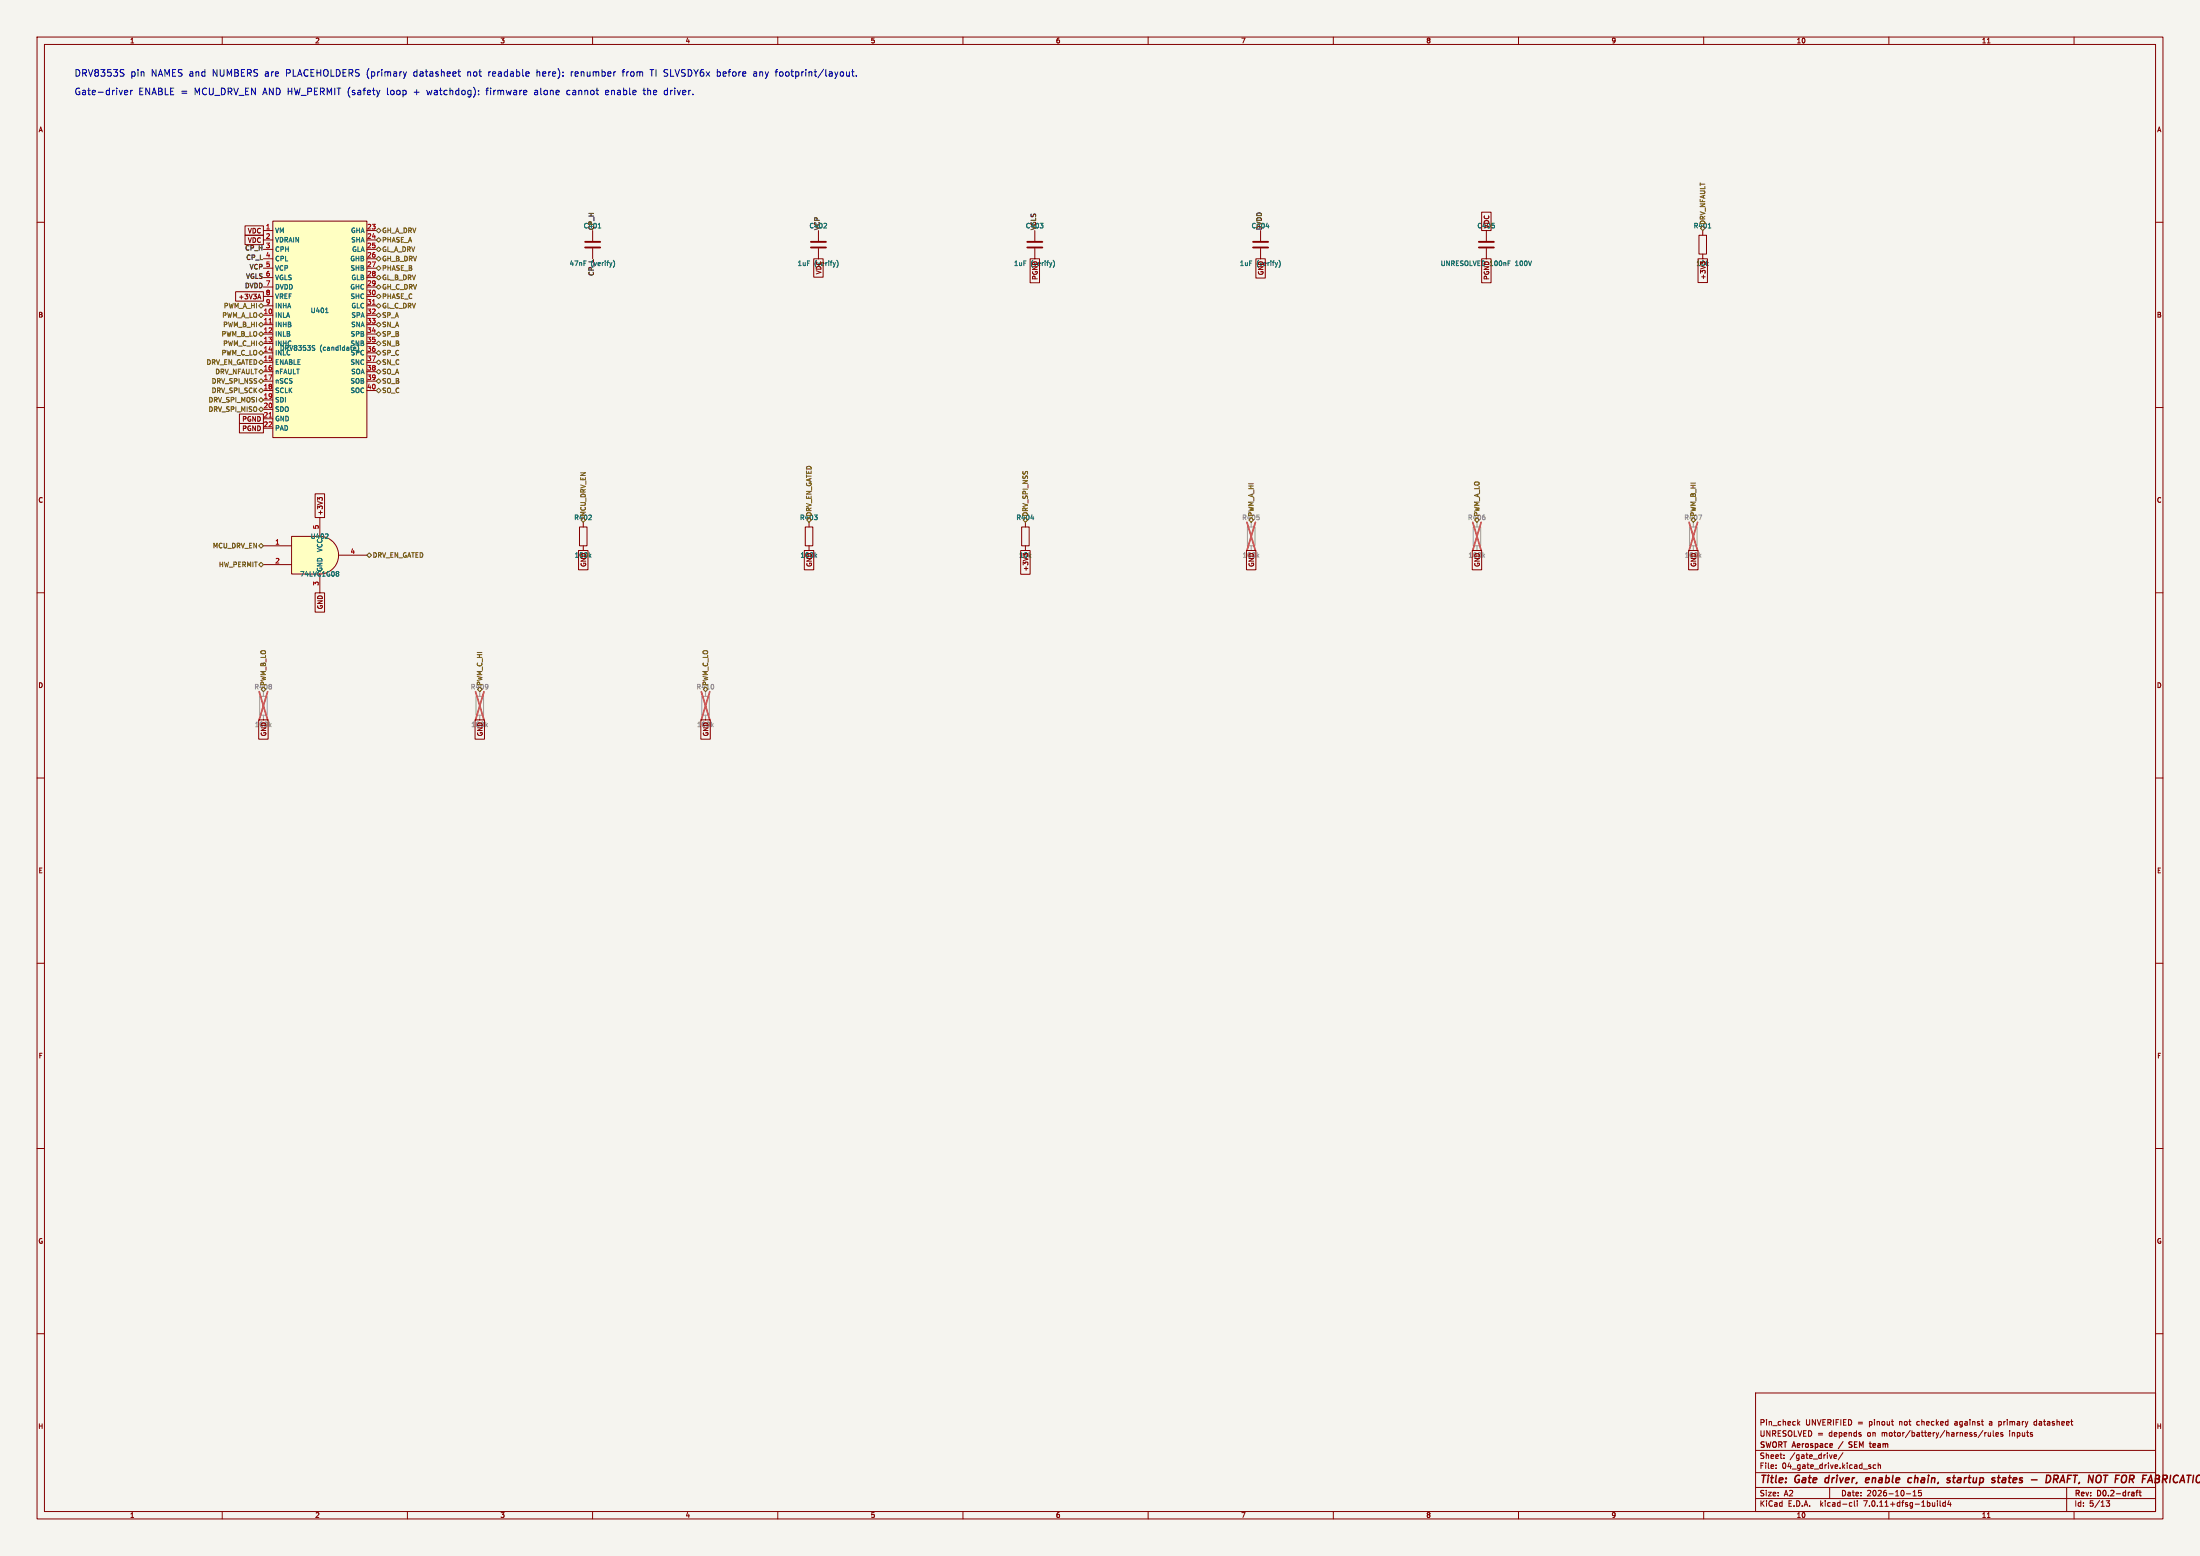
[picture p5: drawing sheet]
<svg xmlns="http://www.w3.org/2000/svg" width="594mm" height="420mm" viewBox="0 0 594 420" stroke-linecap="round" stroke-linejoin="round" font-family="sans-serif">
<path d="M0 0h594v420h-594z" fill="#f5f4ef" stroke="#f5f4ef" stroke-width=".27"/>
<g fill="none" stroke="#840000" stroke-width=".27">
<path d="M10 10h574v400h-574zM12 12h570v396h-570zM60 10v2M110 10v2M160 10v2M210 10v2M260 10v2M310 10v2M360 10v2M410 10v2M460 10v2M510 10v2"/>
<path d="M536.6 11.6h.7M560 10v2M10 60h2M582 60h2M10 110h2M582 110h2M10 160h2M156.5 142.2h2v5.1h-2zM157.5 141v1.2M157.5 147.3v1.3M582 160h2M10 210h2"/>
<path d="M582 210h2M10 260h2M582 260h2M10 310h2M582 310h2M10 360h2M474 376h108v32h-108zM582 360h2M474 397.5h108M474 391.5h108M479.5 396.2v.2M479.5 395.4v.2"/>
<path d="M481.7 393.5v.2M481.7 392.7v.2M485.4 383.2v1.5M485.5 384.1l.5 .6M486 383.7l-.6 .5M495.2 393.2l.7-.2-.1-.3h-.4l-.2 .2v.7h.6M497.6 392.1l-1.3 1.9M502.5 387.2v.4M504.7 395.9h.4l.1 .3-.5 .2M504.7 395.4h.4M506.5 395.4h-.5l-.3 .3 .2 .6h.6M507.1 395.5l.6-.1v1"/>
<path d="M507.1 394.9v1.5M510.7 383.7h.5M511.1 384.7h.1M535.4 386.1l-1.3 1.9M535.9 386.7v1M536.3 386.7l-.4 .3M536.8 386.7l.1 .9 .6-.1M537.2 384.2v.4M537.5 386.7v1M538.2 386.2v1.3l.2 .2M538.9 387.2l.7-.2-.1-.3h-.4l-.2 .2 .1 .7h.5M539.7 384.6l.4 .1"/>
<path d="M539.7 383.7v1.5M540.1 383.7h-.4M540.7 386.7h-.3l-.2 .2v.2l.5 .1v.4h-.5M549.7 383.7l-.5 .3v.5l.5 .2M60 408v2M110 408v2M160 408v2M210 408v2M260 408v2M310 408v2M360 408v2M410 408v2"/>
<path d="M460 408v2M474 404.5h108M474 401.5h108M494 401.5v3M499.6 405.6h.4M500 406.5l-.4 .1M500.7 405.1v1.3l.2 .2M501.5 405.1v.1M501.5 405.6v1M510 408v2M514.7 403.2h1.2M516.5 403.8h.9"/>
<path d="M516.5 402.7l.5-.4v1.5M518 402.3v.7l.7-.1 .1 .6-.3 .3-.5-.2M523.1 405.1v.1M523.1 405.6v1M523.8 405.1v1.3l.2 .2M525.2 405.6h-.4l-.3 .3 .2 .6h.5M525.2 405.1v1.5M526.2 405l-.3 1.1h.9M526.6 405.6v1M536.6 409.6h.7M558 401.5v6.5M560 408v2"/>
<path d="M568.7 405.1h.9l-.5 .5 .4 .2v.6l-.8 .1"/>
</g>
<path d="M497.6 389.1l-1.3 1.9M499.2 390.6h.7M500.1 389.2h-.6l-.3 .3 .1 .3 .6 .2M506.2 389.7l-.5 .2 .1 .7 .4 .1M506.4 390l-.7 .2M576.7 402.8h.6M577.3 402.3l-.4 .2v1.3M577.6 402.8h.5M577.8 402.3v1.3l.3 .2" fill="none" stroke="#840000" stroke-width=".3"/>
<g fill="none" stroke="#840000" stroke-width=".4">
<path d="M492.9 399.1l-.2 .7 .4 .4M504.6 399h-.7l-.2 .9 .2 .3 .6-.1M504.7 399.3l-1 .2M516.2 399l-.6-.1-.3 .2M517.1 398.2l-.2 2M527.2 398.9h.8M527.6 398.2l-.2 1.7 .4 .3M539.3 398.9h.8M539.7 398.2l-.2 1.7 .4 .3M541.3 398.9l-.6 .1M541.4 399.4h-.5l-.3 .3v.4l.7 .1M553.7 399.1a.72 .72 0 0 0-.6-.9h-.5l-.2 2h.5"/>
<path d="M555 399.2l.5 1M555.3 399.2l.4-.3v-.5l-.3-.2h-.8l-.2 2M556.4 399.6h.9M515.3 400.1h.7M556.1 400.2l.9-2 .4 2"/>
</g>
<path d="M336.8 142.2h2v5.1h-2zM337.8 141v1.2M337.8 147.3v1.3M70.1 188h2v5h-2zM71.1 186.7v1.3M71.1 193v1.3M128.5 188h2.1v5h-2.1zM129.5 186.7v1.3M129.5 193v1.3M189.5 188h2v5h-2zM190.5 186.7v1.3M190.5 193v1.3" fill="none" stroke="#9c9b98" stroke-width=".27"/>
<path d="M339.5 150l.4 .4M339.9 149.6l-.5 .5M72.8 195.7l.4 .5M73.2 195.3l-.5 .5M131.3 195.7l.3 .5M131.6 195.3l-.5 .5M192.2 195.7l.4 .5M192.6 195.3l-.5 .5" fill="none" stroke="#939391" stroke-width=".27"/>
<path d="M336.7 141l2.3 7.6M339 141l-2.3 7.6M70 186.7l2.3 7.6M72.3 186.7l-2.3 7.6M128.4 186.7l2.3 7.6M130.7 186.7l-2.3 7.6M189.4 186.7l2.2 7.6M191.6 186.7l-2.2 7.6" fill="none" stroke="#eb3a3d" stroke-width=".46"/>
<path d="M159.2 150l.4 .4M159.6 149.6l-.5 .5" fill="none" stroke="#006464" stroke-width=".27"/>
<path d="M86.4 144.8a5.1 5.1 0 0 1 5 5.1 5.1 5.1 0 0 1-5 5z" fill="#ffffc2" stroke="#ffffc2" stroke-width=".27"/>
<path d="M78.7 144.8h7.7v10.1h-7.7z" fill="#ffffc2"/>
<g fill="none" stroke="#840000" stroke-width=".27">
<path d="M73.7 59.7h25.4v58.4h-25.4zM400 57.3h2.6v4.9h-2.6zM63.6 78.7h7.5v2.6h-7.5zM66.2 63.5h4.9v2.5h-4.9zM66.2 61h4.9v2.5h-4.9zM70 79.4l.4 1.3M71.1 62.2h2.6M71.1 64.8h2.6M71.1 67.3h2.6M71.1 69.9h2.6M71.1 72.4h2.6M71.1 74.9h2.6"/>
<path d="M71.1 77.5h2.6M99.1 62.2h2.5M99.1 64.8h2.5M99.1 67.3h2.5M99.1 69.9h2.5M99.1 72.4h2.5M99.1 74.9h2.5M99.1 77.5h2.5M160 62.2v2.8M160 67.1v2.8M219.7 69.9h2.6v4.9h-2.6zM221 62.2v2.8"/>
<path d="M221 67.1v2.8M278.1 69.9h2.6v6.4h-2.6zM279.4 62.2v2.8M279.4 67.1v2.8M339.1 69.9h2.5v5.2h-2.5zM340.4 62.2v2.8M340.4 67.1v2.8M400 69.9h2.6v6.4h-2.6zM401.3 62.2v2.8M401.3 67.1v2.8M458.5 69.9h2.5v6.4h-2.5zM458.7 63.5h2.1v5.1h-2.1z"/>
<path d="M459.7 62.2v1.3M459.7 68.6v1.3M69.7 80.3h.6M71.1 85.1h2.6M71.1 87.6h2.6M71.1 90.2h2.6M71.1 92.7h2.6M71.1 95.3h2.6M71.1 97.8h2.6M71.1 80h2.6M71.1 82.6h2.6M99.1 85.1h2.5"/>
<path d="M99.1 87.6h2.5M99.1 90.2h2.5M99.1 92.7h2.5M99.1 95.3h2.5M99.1 97.8h2.5M99.1 80h2.5M99.1 82.6h2.5M64.6 111.8h6.5v2.5h-6.5zM64.6 114.3h6.5v2.5h-6.5zM71.1 100.3h2.6M71.1 102.9h2.6M71.1 105.4h2.6"/>
<path d="M71.1 108h2.6M71.1 110.5h2.6M71.1 113h2.6M71.1 115.6h2.6M99.1 100.3h2.5M99.1 102.9h2.5M99.1 105.4h2.5M85.1 133.3h2.5v6.4h-2.5zM86.2 134.7l-.4-.4v.8M86.2 134.5l.3-.2 .5 .2M86.4 139.7v5.1M71.1 147.3h7.6"/>
<path d="M71.1 152.4h7.6M86.4 144.8a5.1 5.1 0 0 1 5 5.1 5.1 5.1 0 0 1-5 5M86.4 144.8h-7.7v10.1h7.7M86.4 154.9v5.1M91.4 149.9h7.7M156.2 148.6h2.6v5.2h-2.6zM217.2 148.6h2.5v5.2h-2.5zM217.4 142.2h2.1v5.1h-2.1zM218.4 141v1.2M218.4 147.3v1.3M275.6 148.6h2.5v6.4h-2.5zM275.8 142.2h2.1v5.1h-2.1z"/>
<path d="M276.9 141v1.2M276.9 147.3v1.3M336.5 148.6h2.6v5.2h-2.6zM397.5 148.6h2.5v5.2h-2.5zM455.9 148.6h2.6v5.2h-2.6zM85.1 160h2.5v5.2h-2.5zM69.8 194.3h2.6v5.2h-2.6zM128.3 194.3h2.5v5.2h-2.5zM189.2 194.3h2.6v5.2h-2.6z"/>
</g>
<g fill="none" stroke="#006464" stroke-width=".27">
<path d="M161.5 61.5h.7M165.6 70.2a1.46 1.46 0 0 1 0 2M225.9 70.2a1.46 1.46 0 0 1 0 2M284.4 70.2a1.46 1.46 0 0 1 0 2M341.8 61.1h.8M345.3 70.2a1.46 1.46 0 0 1 0 2M461.2 61.5h.7M84.8 94l.2 .2-.2 .4M84.8 93.3l.2 .1M87.9 84.4h.7M278.3 139.9h.8M87.8 145.4h.8"/>
<path d="M88.5 144.2v.4M91 154.2l.5 .3-.3 .3M91 154.8h.2M91.2 154.8l.3 .5-.5 .2M220.2 150l.3 .4M220.5 149.6l-.5 .5"/>
</g>
<path d="M397.8 142.2h2v5.1h-2zM398.8 141v1.2M398.8 147.3v1.3M456.2 142.2h2v5.1h-2zM457.2 141v1.2M457.2 147.3v1.3" fill="none" stroke="#9c9b98" stroke-width=".27"/>
<path d="M458.6 139h.9l-.6 1.3M400.5 150l.4 .4M400.9 149.6l-.5 .5M458.9 150l.4 .4M459.3 149.6l-.5 .5" fill="none" stroke="#939391" stroke-width=".27"/>
<path d="M397.6 141l2.3 7.6M399.9 141l-2.3 7.6M456.1 141l2.2 7.6M458.3 141l-2.2 7.6" fill="none" stroke="#eb3a3d" stroke-width=".46"/>
<path d="M158 66.8h4.1M158 65.3h4.1M218.9 66.8h4.1M218.9 65.3h4.1M277.4 66.8h4M277.4 65.3h4M338.3 66.8h4.1M338.3 65.3h4.1M399.3 66.8h4.1M399.3 65.3h4.1" fill="none" stroke="#840000" stroke-width=".51"/>
<path d="M73.7 59.7h25.4v58.4h-25.4z" fill="#ffffc2" stroke="#ffffc2" stroke-width=".27"/>
<path d="M72.6 87.2h.8M100.6 82.1h.7M72.6 112.6h.8" fill="none" stroke="#a90000" stroke-width=".27"/>
<g fill="none" stroke="#725600" stroke-width=".27">
<path d="M101.6 69.9l.6-.7 .7 .7-.7 .6zM101.6 62.2l.6-.6 .7 .6-.7 .7zM101.6 64.8l.6-.7 .7 .7-.7 .6zM101.6 74.9l.6-.6 .7 .6-.7 .7zM101.6 72.4l.6-.6 .7 .6-.7 .6zM101.6 67.3l.6-.6 .7 .6-.7 .6zM102.2 76.8l.7 .7-.7 .6-.6-.6zM69.8 92.7l.7-.6 .6 .6-.6 .6zM69.8 97.8l.7-.6 .6 .6-.6 .6zM69.8 90.2l.7-.7 .6 .7-.6 .6zM69.8 87.6l.7-.6 .6 .6-.6 .7zM69.8 85.1l.7-.6 .6 .6-.6 .6z"/>
<path d="M69.8 82.6l.7-.7 .6 .7-.6 .6zM70.5 94.6l.6 .7-.6 .6-.7-.6zM101.6 87.6l.6-.6 .7 .6-.7 .7zM101.6 85.1l.6-.6 .7 .6-.7 .6zM101.6 82.6l.6-.7 .7 .7-.7 .6zM101.6 92.7l.6-.6 .7 .6-.7 .6zM101.6 90.2l.6-.7 .7 .7-.7 .6zM101.6 97.8l.6-.6 .7 .6-.7 .6zM101.6 80l.6-.6 .7 .6-.7 .6zM102.2 94.6l.7 .7-.7 .6-.6-.6zM69.8 105.4l.7-.6 .6 .6-.6 .6zM69.8 102.9l.7-.7 .6 .7-.6 .6z"/>
<path d="M69.8 100.3l.7-.6 .6 .6-.6 .7zM69.8 108l.7-.7 .6 .7-.6 .6zM69.8 110.5l.7-.6 .6 .6-.6 .6zM101.6 100.3l.6-.6 .7 .6-.7 .7zM101.6 102.9l.6-.7 .7 .7-.7 .6zM101.6 105.4l.6-.6 .7 .6-.7 .6zM69.8 152.4l.7-.6 .6 .6-.6 .6zM70.5 146.7l.6 .6-.6 .7-.7-.7zM99.1 149.9l.6-.7 .6 .7-.6 .6z"/>
</g>
<g fill="none" stroke="#0000c2" stroke-width=".27">
<path d="M33.1 19.7l.4 .4-.4 .5M33.2 18.8l.3 .1M108.9 19.4l.4 1.2M109.8 19.4l-.5 1.2M123.6 19.4h.7M123.9 18.8v1.5l.4 .3M168 19.4h.6M175.5 18.8h1M194.2 19.4l-.5 .1M204 19.4l-.5 .1M204.1 19.9h-.4l-.3 .2 .1 .4 .6 .1M209.3 19.4h.7"/>
<path d="M210 18.8l-.5 .2M228.6 19.4v1.1l.5 .1 .2-.2M229.3 19.4v1.2M229.9 19.4h.7M230.2 18.8v1.5l.4 .3M33.6 25l.9-.2-.1-.3-.5-.1-.3 .2 .1 .9h.7M35.3 24.4v1.2M35.8 24.4l-.5 .3M102.6 24.4l-.5 1.2M109.3 20.6l-.1 .4M129.2 25.4v.2M129.2 24.5v.1"/>
<path d="M163.6 24.5v1M164.4 24.8l-.9 .2M173.6 24.4h.7M179.7 24.4l-.3 .3v.5l.3 .4M193.7 20.5l.5 .1M231.2 20.4v.2"/>
</g>
<g font-size="2.8" fill="#840000">
<text x="475" y="400.9">Title:</text>
<text x="484.7" y="400.9">Gate</text>
<text x="493.7" y="400.9">driver,</text>
<text x="505.4" y="400.9">enable</text>
<text x="517.6" y="400.9">chain,</text>
<text x="529" y="400.9">startup</text>
<text x="541.9" y="400.9">states</text>
<text x="553.3" y="400.9">-</text>
<text x="558.1" y="400.9">DRAFT,</text>
<text x="570.3" y="400.9">NOT FOR</text>
<text x="586.5" y="400.9">FABRIC</text>
</g>
<g font-size="2.5" fill="#0000c2">
<text x="20" y="20.9">DRV8353S</text>
<text x="35.2" y="20.9">pin</text>
<text x="40.8" y="20.9">NAMES and</text>
<text x="57.4" y="20.9">NUMBERS are</text>
<text x="77.4" y="20.9">PLACEHOLDERS (primary</text>
<text x="112.1" y="20.9">datasheet</text>
<text x="126.6" y="20.9">not</text>
<text x="132.4" y="20.9">readable</text>
<text x="145.5" y="20.9">here):</text>
<text x="154.9" y="20.9">renumber</text>
<text x="169" y="20.9">from</text>
<text x="176.6" y="20.9">TI SLVSDY6x</text>
<text x="194.7" y="20.9">before</text>
<text x="204.7" y="20.9">any</text>
<text x="210.8" y="20.9">footprint/layout.</text>
<text x="20" y="25.9">Gate-driver</text>
<text x="37.3" y="25.9">ENABLE =</text>
<text x="52.4" y="25.9">MCU_DRV_EN AND HW_PERMIT (safety</text>
<text x="104.8" y="25.9">loop</text>
<text x="112.1" y="25.9">+</text>
<text x="115.8" y="25.9">watchdog):</text>
<text x="131.9" y="25.9">firmware</text>
<text x="144.9" y="25.9">alone</text>
<text x="153.8" y="25.9">cannot</text>
<text x="164.3" y="25.9">enable</text>
<text x="174.7" y="25.9">the</text>
<text x="180.4" y="25.9">driver.</text>
</g>
<g font-size="2.1" fill="#840000">
<text x="475" y="388">UNRESOLVED =</text>
<text x="475" y="385">Pin_check</text>
<text x="487.4" y="385">UNVERIFIED</text>
<text x="493.8" y="388">depends</text>
<text x="501.6" y="385">=</text>
<text x="504.3" y="388">on</text>
<text x="504.8" y="385">pinout</text>
<text x="508.3" y="388">motor/battery/harness/rules</text>
<text x="513.1" y="385">not</text>
<text x="517.9" y="385">checked</text>
<text x="528.3" y="385">against</text>
<text x="537.8" y="385">a</text>
<text x="540.5" y="385">primary</text>
<text x="542.9" y="388">inputs</text>
<text x="550.2" y="385">datasheet</text>
<text x="475" y="394">Sheet:</text>
<text x="475" y="391.2">SWORT Aerospace</text>
<text x="483.2" y="394">/gate_drive/</text>
<text x="500.5" y="391.2">SEM</text>
<text x="506.8" y="391.2">team</text>
<text x="475" y="396.7">File:</text>
<text x="481.1" y="396.7">04_gate_drive.kicad_sch</text>
<text x="475" y="406.9">KiCad</text>
<text x="475" y="404.1">Size:</text>
<text x="481.7" y="404.1">A2</text>
<text x="482.7" y="406.9">E.D.A.</text>
<text x="491.6" y="406.9">kicad-cli</text>
<text x="497" y="404.1">Date:</text>
<text x="503.5" y="406.9">7.0.11+dfsg-1build4</text>
<text x="504" y="404.1">2026-10-15</text>
<text x="560" y="404.3">Rev:</text>
<text x="560" y="406.9">Id:</text>
<text x="564.1" y="406.9">5/13</text>
<text x="566.4" y="404.3">D0.2-draft</text>
</g>
<g font-size="1.8" fill="#840000">
<text x="35" y="11.9">1</text>
<text x="85" y="11.9">2</text>
<text x="135" y="11.9">3</text>
<text x="185" y="11.9">4</text>
<text x="235" y="11.9">5</text>
<text x="285" y="11.9">6</text>
<text x="335" y="11.9">7</text>
<text x="385" y="11.9">8</text>
<text x="435" y="11.9">9</text>
<text x="485" y="11.9">10</text>
<text x="535" y="11.9">11</text>
<text x="10.3" y="35.9">A</text>
<text x="582.3" y="35.9">A</text>
<text x="66.8" y="63.2">VDC</text>
<text x="402.3" y="61.8" transform="rotate(-90 402.3 61.8)">VDC</text>
<text x="457.9" y="72">10k</text>
<text x="221.9" y="74.2" transform="rotate(-90 221.9 74.2)">VDC</text>
<text x="280.4" y="75.7" transform="rotate(-90 280.4 75.7)">PGND</text>
<text x="341.3" y="74.4" transform="rotate(-90 341.3 74.4)">GND</text>
<text x="402.3" y="75.7" transform="rotate(-90 402.3 75.7)">PGND</text>
<text x="460.7" y="75.6" transform="rotate(-90 460.7 75.6)">+3V3</text>
<text x="64.3" y="81">+3V3A</text>
<text x="10.3" y="85.9">B</text>
<text x="582.3" y="85.9">B</text>
<text x="65.3" y="114">PGND</text>
<text x="65.3" y="116.5">PGND</text>
<text x="10.3" y="135.9">C</text>
<text x="582.3" y="135.9">C</text>
<text x="87.3" y="139.2" transform="rotate(-90 87.3 139.2)">+3V3</text>
<text x="155" y="150.7">100k</text>
<text x="158.4" y="153.1" transform="rotate(-90 158.4 153.1)">GND</text>
<text x="216" y="150.7">100k</text>
<text x="219.4" y="153.1" transform="rotate(-90 219.4 153.1)">GND</text>
<text x="275" y="150.7">10k</text>
<text x="277.8" y="154.4" transform="rotate(-90 277.8 154.4)">+3V3</text>
<text x="335.4" y="150.7">100k</text>
<text x="338.8" y="153.1" transform="rotate(-90 338.8 153.1)">GND</text>
<text x="396.3" y="150.7">100k</text>
<text x="399.7" y="153.1" transform="rotate(-90 399.7 153.1)">GND</text>
<text x="454.8" y="150.7">100k</text>
<text x="458.2" y="153.1" transform="rotate(-90 458.2 153.1)">GND</text>
<text x="87.3" y="164.6" transform="rotate(-90 87.3 164.6)">GND</text>
<text x="10.3" y="185.9">D</text>
<text x="582.3" y="185.9">D</text>
<text x="68.7" y="196.4">100k</text>
<text x="127.1" y="196.4">100k</text>
<text x="188.1" y="196.4">100k</text>
<text x="72.1" y="198.9" transform="rotate(-90 72.1 198.9)">GND</text>
<text x="130.5" y="198.9" transform="rotate(-90 130.5 198.9)">GND</text>
<text x="191.5" y="198.9" transform="rotate(-90 191.5 198.9)">GND</text>
<text x="10.3" y="235.9">E</text>
<text x="582.3" y="235.9">E</text>
<text x="10.3" y="285.9">F</text>
<text x="582.3" y="285.9">F</text>
<text x="10.3" y="335.9">G</text>
<text x="582.3" y="335.9">G</text>
<text x="10.2" y="385.9">H</text>
<text x="582.2" y="385.9">H</text>
<text x="35" y="409.9">1</text>
<text x="85" y="409.9">2</text>
<text x="135" y="409.9">3</text>
<text x="185" y="409.9">4</text>
<text x="235" y="409.9">5</text>
<text x="285" y="409.9">6</text>
<text x="335" y="409.9">7</text>
<text x="385" y="409.9">8</text>
<text x="435" y="409.9">9</text>
<text x="485" y="409.9">10</text>
<text x="535" y="409.9">11</text>
</g>
<g font-size="1.8" fill="#0f0f0f">
<text x="66.8" y="65.7">VDC</text>
<text x="157.5" y="61.8">C401</text>
<text x="160.5" y="62.2" transform="rotate(-90 160.5 62.2)">CP_H</text>
<text x="221.5" y="62.2" transform="rotate(-90 221.5 62.2)">VCP</text>
<text x="276.8" y="61.8">C403</text>
<text x="279.9" y="62.2" transform="rotate(-90 279.9 62.2)">VGLS</text>
<text x="337.8" y="61.8">C404</text>
<text x="340.9" y="62.2" transform="rotate(-90 340.9 62.2)">DVDD</text>
<text x="66.1" y="67.8">CP_H</text>
<text x="66.4" y="70.4">CP_L</text>
<text x="66" y="78">DVDD</text>
<text x="66.3" y="75.4">VGLS</text>
<text x="67.3" y="72.9">VCP</text>
<text x="160.5" y="74.6" transform="rotate(-90 160.5 74.6)">CP_L</text>
</g>
<g font-size="1.8" fill="#a90000">
<text x="71.7" y="62">1</text>
<text x="71.7" y="64.5">2</text>
<text x="99" y="62">23</text>
<text x="99" y="64.5">24</text>
<text x="71.7" y="67.1">3</text>
<text x="71.7" y="69.6">4</text>
<text x="99" y="67.1">25</text>
<text x="99" y="69.6">26</text>
<text x="71.7" y="72.1">5</text>
<text x="71.7" y="74.7">6</text>
<text x="71.7" y="77.2">7</text>
<text x="99" y="72.1">27</text>
<text x="99" y="74.7">28</text>
<text x="99" y="77.2">29</text>
<text x="71.7" y="79.8">8</text>
<text x="71.7" y="82.3">9</text>
<text x="99" y="79.8">30</text>
<text x="99" y="82.3">31</text>
<text x="71.1" y="84.8">10</text>
<text x="71.1" y="87.4">11</text>
<text x="71.1" y="89.9">12</text>
<text x="99" y="84.8">32</text>
<text x="99" y="87.4">33</text>
<text x="99" y="89.9">34</text>
<text x="71.1" y="92.5">13</text>
<text x="71.1" y="95">14</text>
<text x="99" y="92.5">35</text>
<text x="99" y="95">36</text>
<text x="71.1" y="97.5">15</text>
<text x="71.1" y="100.1">16</text>
<text x="99" y="97.5">37</text>
<text x="99" y="100.1">38</text>
<text x="71.1" y="102.6">17</text>
<text x="71.1" y="105.2">18</text>
<text x="71.1" y="107.7">19</text>
<text x="99" y="102.6">39</text>
<text x="99" y="105.2">40</text>
<text x="71.1" y="110.2">20</text>
<text x="71.1" y="112.8">21</text>
<text x="71.1" y="115.3">22</text>
<text x="86.1" y="142.9" transform="rotate(-90 86.1 142.9)">5</text>
<text x="74.2" y="147.1">1</text>
<text x="94.5" y="149.6">4</text>
<text x="74.2" y="152.1">2</text>
<text x="86.1" y="158.2" transform="rotate(-90 86.1 158.2)">3</text>
</g>
<g font-size="1.8" fill="#006464">
<text x="74.2" y="63.1">VM</text>
<text x="74.2" y="65.6">VDRAIN</text>
<text x="94.7" y="63.1">GHA</text>
<text x="94.7" y="65.6">SHA</text>
<text x="218.4" y="61.8">C402</text>
<text x="398.8" y="61.8">C405</text>
<text x="74.2" y="68.2">CPH</text>
<text x="74.2" y="70.7">CPL</text>
<text x="94.5" y="70.7">GHB</text>
<text x="95" y="68.2">GLA</text>
<text x="153.7" y="72">47nF</text>
<text x="159.5" y="72">(verify)</text>
<text x="215.3" y="72">1uF</text>
<text x="219.9" y="72">(verify)</text>
<text x="273.7" y="72">1uF</text>
<text x="278.3" y="72">(verify)</text>
<text x="334.6" y="72">1uF</text>
<text x="339.3" y="72">(verify)</text>
<text x="388.9" y="72">UNRESOLVED 100nF</text>
<text x="409.2" y="72">100V</text>
<text x="74.2" y="73.3">VCP</text>
<text x="74.2" y="75.8">VGLS</text>
<text x="94.5" y="73.3">SHB</text>
<text x="94.8" y="75.8">GLB</text>
<text x="74.2" y="78.3">DVDD</text>
<text x="74.2" y="80.9">VREF</text>
<text x="74.2" y="83.4">INHA</text>
<text x="94.5" y="78.3">GHC</text>
<text x="94.5" y="80.9">SHC</text>
<text x="94.8" y="83.4">GLC</text>
<text x="74.2" y="86">INLA</text>
<text x="74.2" y="88.5">INHB</text>
<text x="83.8" y="84.7">U401</text>
<text x="94.7" y="88.5">SNA</text>
<text x="94.8" y="86">SPA</text>
<text x="74.2" y="91">INLB</text>
<text x="74.2" y="93.6">INHC</text>
<text x="75.5" y="94.8">DRV8353S</text>
<text x="86.3" y="94.8">(candidate)</text>
<text x="94.5" y="93.6">SNB</text>
<text x="94.6" y="91">SPB</text>
<text x="74.2" y="96.1">INLC</text>
<text x="74.2" y="98.7">ENABLE</text>
<text x="74.2" y="101.2">nFAULT</text>
<text x="94.5" y="98.7">SNC</text>
<text x="94.6" y="96.1">SPC</text>
<text x="94.7" y="101.2">SOA</text>
<text x="74.2" y="103.7">nSCS</text>
<text x="74.2" y="106.3">SCLK</text>
<text x="94.5" y="103.7">SOB</text>
<text x="94.5" y="106.3">SOC</text>
<text x="74.2" y="108.8">SDI</text>
<text x="74.2" y="111.4">SDO</text>
<text x="74.2" y="113.9">GND</text>
<text x="74.2" y="116.4">PAD</text>
<text x="83.8" y="145.6">U402</text>
<text x="87.2" y="149.1" transform="rotate(-90 87.2 149.1)">VCC</text>
<text x="80.9" y="155.8">74LVC1G08</text>
<text x="87.2" y="154.4" transform="rotate(-90 87.2 154.4)">GND</text>
</g>
<g font-size="1.8" fill="#725600">
<text x="103.1" y="63.1">GH_A_DRV</text>
<text x="103.1" y="65.6">PHASE_A</text>
<text x="457.2" y="61.8">R401</text>
<text x="460.6" y="60.8" transform="rotate(-90 460.6 60.8)">DRV_NFAULT</text>
<text x="103.1" y="70.7">GH_B_DRV</text>
<text x="103.1" y="68.2">GL_A_DRV</text>
<text x="103.1" y="75.8">GL_B_DRV</text>
<text x="103.1" y="73.3">PHASE_B</text>
<text x="60.3" y="83.4">PWM_A_HI</text>
<text x="103.1" y="83.4">GL_C_DRV</text>
<text x="103.1" y="78.3">GH_C_DRV</text>
<text x="103.1" y="80.9">PHASE_C</text>
<text x="59.9" y="86">PWM_A_LO</text>
<text x="60.1" y="88.5">PWM_B_HI</text>
<text x="103.1" y="88.5">SN_A</text>
<text x="103.1" y="86">SP_A</text>
<text x="59.7" y="91">PWM_B_LO</text>
<text x="60.1" y="93.6">PWM_C_HI</text>
<text x="103.1" y="93.6">SN_B</text>
<text x="103.1" y="91">SP_B</text>
<text x="55.7" y="98.7">DRV_EN_GATED</text>
<text x="58" y="101.2">DRV_NFAULT</text>
<text x="59.7" y="96.1">PWM_C_LO</text>
<text x="103.1" y="96.1">SP_C</text>
<text x="103.1" y="98.7">SN_C</text>
<text x="103.1" y="101.2">SO_A</text>
<text x="57.1" y="106.3">DRV_SPI_SCK</text>
<text x="57.1" y="103.7">DRV_SPI_NSS</text>
<text x="103.1" y="103.7">SO_B</text>
<text x="103.1" y="106.3">SO_C</text>
<text x="56.2" y="108.8">DRV_SPI_MOSI</text>
<text x="56.2" y="111.4">DRV_SPI_MISO</text>
<text x="154.9" y="140.6">R402</text>
<text x="158.3" y="139.5" transform="rotate(-90 158.3 139.5)">MCU_DRV_EN</text>
<text x="215.9" y="140.6">R403</text>
<text x="219.3" y="139.5" transform="rotate(-90 219.3 139.5)">DRV_EN_GATED</text>
<text x="274.3" y="140.6">R404</text>
<text x="277.7" y="139.5" transform="rotate(-90 277.7 139.5)">DRV_SPI_NSS</text>
<text x="335.3" y="140.6">R405</text>
<text x="338.7" y="139.5" transform="rotate(-90 338.7 139.5)">PWM_A_HI</text>
<text x="396.2" y="140.6">R406</text>
<text x="399.6" y="139.5" transform="rotate(-90 399.6 139.5)">PWM_A_LO</text>
<text x="454.6" y="140.6">R407</text>
<text x="458.1" y="139.5" transform="rotate(-90 458.1 139.5)">PWM_B_HI</text>
<text x="57.4" y="148.2">MCU_DRV_EN</text>
<text x="59" y="153.3">HW_PERMIT</text>
<text x="100.5" y="150.7">DRV_EN_GATED</text>
<text x="72" y="185.2" transform="rotate(-90 72 185.2)">PWM_B_LO</text>
<text x="130.4" y="185.2" transform="rotate(-90 130.4 185.2)">PWM_C_HI</text>
<text x="191.4" y="185.2" transform="rotate(-90 191.4 185.2)">PWM_C_LO</text>
<text x="68.6" y="186.3">R408</text>
<text x="127" y="186.3">R409</text>
<text x="187.9" y="186.3">R410</text>
</g>
</svg>
